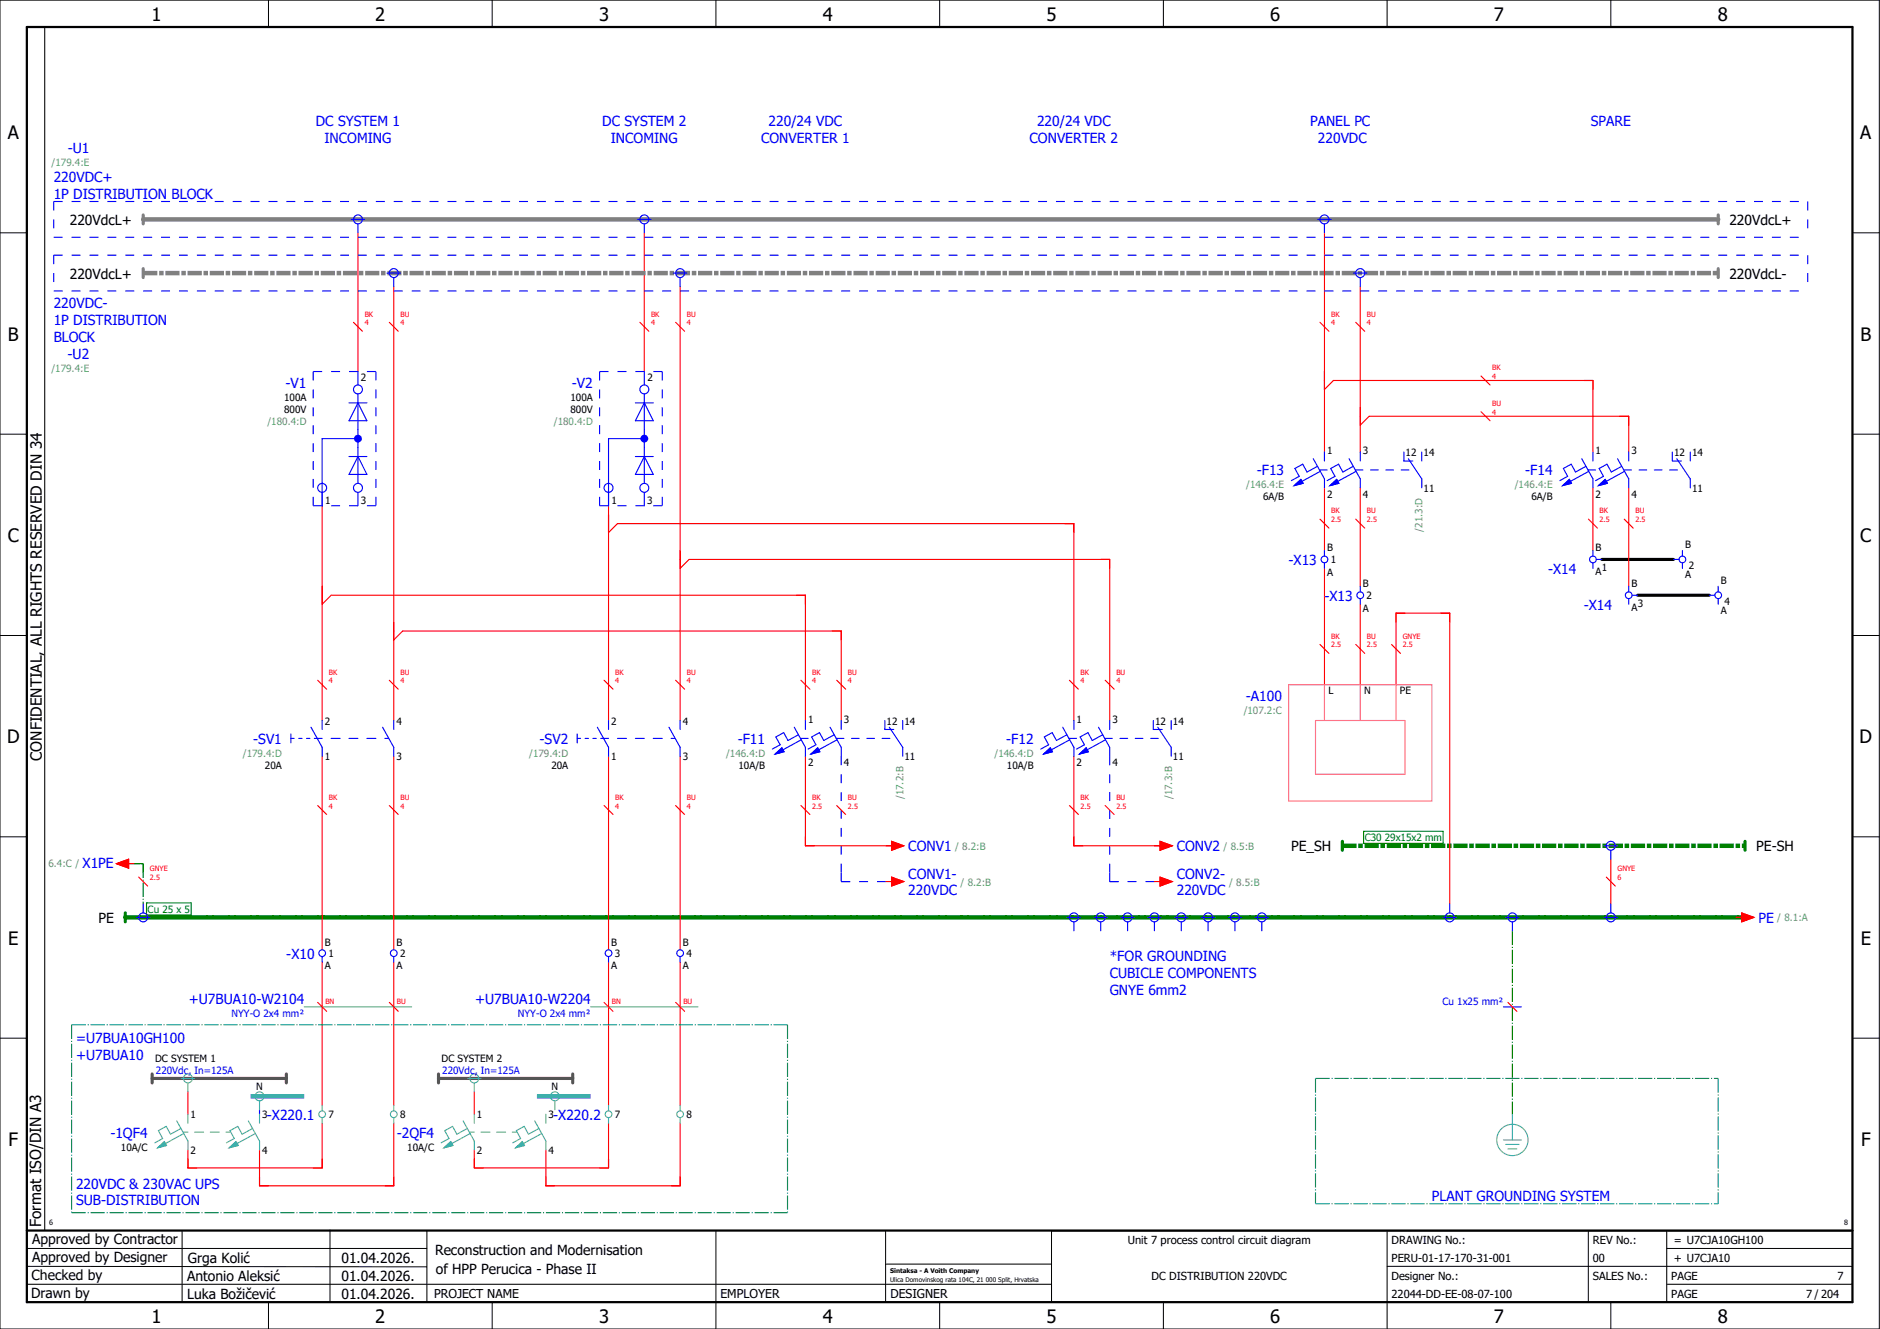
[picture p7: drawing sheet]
<svg xmlns="http://www.w3.org/2000/svg" width="420mm" height="297mm" viewBox="0 0 420 297" stroke-linecap="round" stroke-linejoin="round" font-family="sans-serif">
<g fill="none" stroke="#000" stroke-width=".22">
<path d="M0 0h420v297h-420zM10 6v269M60 0v6M110 0v6M160 0v6M210 0v6M260 0v6M310 0v6M360 0v6M0 52h6M414 52h6M0 97h6"/>
<path d="M414 97h6M0 142h6M414 142h6M414 176.3v87.4M0 187h6M414 187h6M0 232h6M414 232h6M6 279h89.4M40.7 275v16M73.7 274.9v16M95.4 275.1v16"/>
<path d="M160 275v22M197.9 275.1v16M310 275v22M355 275v16M372.5 279h41.5M372.5 275v16M414 275h-179v16M6 283l89.4 .1M6 287h229M60 291v6M110 291v6M197.9 282.5h37.1"/>
<path d="M210 291v6M260 291v6M310 283h104M360 291v6M372.5 287h41.5"/>
</g>
<path d="M6 6h408v285h-408zM6 275h408" fill="none" stroke="#000" stroke-width=".5"/>
<path d="M28 205h362" fill="none" stroke="#008000" stroke-width="1" stroke-dasharray="3.2 .4 1 .4"/>
<path d="M80 96v4M80 98h-8v15M144 96v4" fill="none" stroke="#00f" stroke-width=".25"/>
<g fill="none" stroke="#f00" stroke-width=".25">
<path d="M80 52v31M144 52v31M296 52v49M88 64v97M152 64v97M304 64v37M298 85h58v16M306 93h58v8M72 113v48M136 113v48M138 117h102v44M296 109v14"/>
<path d="M304 109v22M356 109v14M364 109v22M74 133h106v28M154 125h94v36M296 127v26M304 135v18M90 141h98v20M312 153v-16h12v65M72 169v43.3M88 169v43.3M136 169v43.3"/>
<path d="M152 169v43.3M180 169v20h20M240 169v20h20M360 192v10M72 215v32M88 215v32M136 215v32M152 215v32M42 244v5M72 251v10h-30v-4M88 251v14h-30v-8M106 244v5"/>
<path d="M136 251v10h-30v-4M152 251v14h-30v-8"/>
</g>
<path d="M32 49h352" fill="none" stroke="#808080" stroke-width="1"/>
<path d="M32 61h352" fill="none" stroke="#808080" stroke-width="1" stroke-dasharray="3.2 .4 1 .4" stroke-linecap="butt"/>
<path d="M188 169v28M248 169v28M188 197h12M248 197h12M58 248v1" fill="none" stroke="#00f" stroke-width=".25" stroke-dasharray="2 2" stroke-linecap="butt"/>
<path d="M300 189h90" fill="none" stroke="#008000" stroke-width="1" stroke-dasharray="3.2 .4 1 .4" stroke-linecap="butt"/>
<path d="M28 193h4M32 193v9M338 208v41" fill="none" stroke="#008000" stroke-width=".25" stroke-dasharray="3.2 .4 .3 .4" stroke-linecap="butt"/>
<path d="M358 125h16M366 133h16" fill="none" stroke="#000" stroke-width=".7"/>
<path d="M34 241h30M98 241h30" fill="none" stroke="#7f3f3f" stroke-width=".7"/>
<path d="M28 204v2" fill="none" stroke="#008000" stroke-width=".7"/>
<path d="M32.7 201.8h10v2.7h-10z" fill="none" stroke="#008000" stroke-width=".25"/>
<circle cx="80" cy="98" r=".87" fill="#00f"/>
<g fill="none" stroke="#00f" stroke-width=".25">
<path d="M78 90h4M80 90l2 4h-4zM80 83v3M80 88v8M144 98h-8v15M72 110v3M78 102h4M80 100v8M80 110v3M80 102l2 4h-4z"/>
<circle cx="80" cy="87" r="1"/>
<circle cx="72" cy="109" r="1"/>
<circle cx="80" cy="109" r="1"/>
</g>
<path d="M70 83h14M70 83v30M84 83v30M70 113h14" fill="none" stroke="#00f" stroke-width=".25" stroke-dasharray="2 2" stroke-linecap="butt"/>
<circle cx="144" cy="98" r=".87" fill="#00f"/>
<g fill="none" stroke="#00f" stroke-width=".25">
<path d="M78.5 49h3M80 50v2M142.5 49h3M144 50v2M294.5 49h3M296 50v2M86.5 61h3M88 62v2M150.5 61h3M152 62v2M302.5 61h3M304 62v2"/>
<path d="M142 90h4M144 90l2 4h-4zM144 83v3M144 88v8M136 110v3M142 102h4M144 100v8M144 110v3M144 102l2 4h-4zM289.2 108.5l1.5-1.4 .5 .9zM293.5 102.5l2.5 4.5v2M294.4 104.2l-2.3 1.3-1-1.8-1.7 1 1 1.8-1.8 .9"/>
<path d="M294.9 105h1.7M295.1 105.3l-4.1 2.3M296 101v2M297.2 108.5l1.5-1.4 .5 .9zM301.5 102.5l2.5 4.5v2M302.4 104.2l-2.3 1.3-1-1.8-1.7 1 1 1.8-1.8 .9M302.9 105h1.7M303.1 105.3l-4.1 2.3M304 101v2M306.3 105h1.7M309.7 105h1.7M313.2 105h1.7"/>
<path d="M313.7 101v2h2M314.8 102.5l3 4.5v2M317.8 101v2M349.2 108.5l1.5-1.4 .5 .9zM353.5 102.5l2.5 4.5v2M354.4 104.2l-2.3 1.3-1-1.8-1.7 1 1 1.8-1.8 .9M354.9 105h1.7M355.1 105.3l-4.1 2.3M356 101v2M357.2 108.5l1.5-1.4 .5 .9zM361.5 102.5l2.5 4.5v2M362.4 104.2l-2.3 1.3-1-1.8-1.7 1 1 1.8-1.8 .9"/>
<path d="M362.9 105h1.7M363.1 105.3l-4.1 2.3M364 101v2M366.3 105h1.7M369.7 105h1.7M373.2 105h1.7M373.8 101v2h2M374.7 102.5l3.1 4.5v2M377.8 101v2M296 123v1.3M296 125.8v1.2M304 131v1.3"/>
<path d="M304 133.8v1.2M356 123v1.3M356 125.8v1.2M356.8 125h1.2M364 131v1.3M364 133.8v1.2M364.8 133h1.2M374 125h1.2M376 123v1.3M376 125.8v1.2M382 133h1.3M384 131v1.3"/>
<path d="M384 133.8v1.2M65 165h.8M65 164v2M66.8 165h.7M68.5 165h.7M69.5 162.5l2.5 4.5v2M70.3 165h1.7M72 161v2M74 165h2M78 165h2M82 165h2M85.5 162.5l2.5 4.5v2"/>
<path d="M86 165h.9M88 161v2M129 165h.7M129 164v2M130.8 165h.7M132.5 165h.8M133.5 162.5l2.5 4.5v2M134.2 165h1.8M136 161v2M138 165h2M142 165h2M146 165h2"/>
<path d="M149.5 162.5l2.5 4.5v2M150 165h.9M152 161v2M173.2 168.5l1.5-1.4 .5 .9zM177.5 162.5l2.5 4.5v2M178.4 164.2l-2.3 1.3-1-1.8-1.7 1 1 1.8-1.8 .9M178.9 165h1.7M179.1 165.3l-4.1 2.3M180 161v2M181.2 168.5l1.5-1.4 .5 .9zM185.5 162.5l2.5 4.5v2M186.4 164.2l-2.3 1.3-1-1.8-1.7 1 1 1.8-1.8 .9"/>
<path d="M186.9 165h1.7M187.1 165.3l-4.1 2.3M188 161v2M190.3 165h1.7M193.7 165h1.7M197.2 165h1.7M197.7 161v2h2M198.8 162.5l3 4.5v2M201.8 161v2M233.2 168.5l1.5-1.4 .5 .9zM237.5 162.5l2.5 4.5v2M238.4 164.2l-2.3 1.3-1-1.8-1.7 1 1 1.8-1.8 .9"/>
<path d="M238.9 165h1.7M239.1 165.3l-4.1 2.3M240 161v2M241.2 168.5l1.5-1.4 .5 .9zM245.5 162.5l2.5 4.5v2M246.4 164.2l-2.3 1.3-1-1.8-1.7 1 1 1.8-1.8 .9M246.9 165h1.7M247.1 165.3l-4.1 2.3M248 161v2M250.3 165h1.7M253.7 165h1.7M257.2 165h1.7"/>
<path d="M257.8 161v2h1.9M258.8 162.5l3 4.5v2M261.8 161v2M358.5 189h3M360 190v2M30.5 205h3M32 202v2M72 213.8v1.2M88 213.8v1.2M136 213.8v1.2M152 213.8v1.2M238.5 205h3"/>
<path d="M240 206v2M244.5 205h3M246 206v2M250.5 205h3M252 206v2M256.5 205h3M258 206v2M262.5 205h3M264 206v2M268.5 205h3M270 206v2M274.5 205h3"/>
<path d="M276 206v2M280.5 205h3M282 206v2M322.5 205h3M324 202v2M336.5 205h3M338 206v2M358.5 205h3M360 202v2M336 225h4"/>
<circle cx="80" cy="49" r="1"/>
<circle cx="144" cy="49" r="1"/>
<circle cx="296" cy="49" r="1"/>
<circle cx="88" cy="61" r="1"/>
<circle cx="152" cy="61" r="1"/>
<circle cx="304" cy="61" r="1"/>
<circle cx="144" cy="87" r="1"/>
<circle cx="136" cy="109" r="1"/>
<circle cx="144" cy="109" r="1"/>
<circle cx="296" cy="125" r=".75"/>
<circle cx="304" cy="133" r=".75"/>
<circle cx="356" cy="125" r=".75"/>
<circle cx="364" cy="133" r=".75"/>
<circle cx="376" cy="125" r=".75"/>
<circle cx="384" cy="133" r=".75"/>
<circle cx="360" cy="189" r="1"/>
<circle cx="32" cy="205" r="1"/>
<circle cx="72" cy="213" r=".75"/>
<circle cx="88" cy="213" r=".75"/>
<circle cx="136" cy="213" r=".75"/>
<circle cx="152" cy="213" r=".75"/>
<circle cx="240" cy="205" r="1"/>
<circle cx="246" cy="205" r="1"/>
<circle cx="252" cy="205" r="1"/>
<circle cx="258" cy="205" r="1"/>
<circle cx="264" cy="205" r="1"/>
<circle cx="270" cy="205" r="1"/>
<circle cx="276" cy="205" r="1"/>
<circle cx="282" cy="205" r="1"/>
<circle cx="324" cy="205" r="1"/>
<circle cx="338" cy="205" r="1"/>
<circle cx="360" cy="205" r="1"/>
</g>
<g fill="none" stroke="#00f" stroke-width=".25" stroke-dasharray="2 2" stroke-linecap="butt">
<path d="M12 53h392M12 45h392M12 45v8M12 57h392M12 57v8M404 45v8M404 57v8M12 65h392M134 83h14M134 83v30M148 83v30M134 113h14"/>
<path d="M188 195v2M188 197h2M248 195v2M248 197h2"/>
</g>
<path d="M32 48v2M384 48v2M32 60v2M384 60v2" fill="none" stroke="#808080" stroke-width=".7"/>
<g fill="none" stroke="#f00" stroke-width=".25">
<path d="M79 72l2 2M87 72l2 2M143 72l2 2M151 72l2 2M295 72l2 2M303 72l2 2M296 83v4l2-2M304 91v4l2-2M331 84l2 2M331 92l2 2M354 85h2v2M362 93h2v2"/>
<path d="M136 115v4l2-2M238 117h2v2M295 116l2 2M303 116l2 2M355 116l2 2M363 116l2 2M72 131v4l2-2M88 139v4l2-2M152 123v4l2-2M178 133h2v2M246 125h2v2M314 137h-2v2"/>
<path d="M322 137h2v2M71 152l2 2M87 152l2 2M135 152l2 2M151 152l2 2M179 152l2 2M186 141h2v2M187 152l2 2M239 152l2 2M247 152l2 2M295 144l2 2M303 144l2 2"/>
<path d="M311 144l2 2M26 193l2.8-1v2zM28.8 193h1.2M31 196l2 2M71 180l2 2M87 180l2 2M135 180l2 2M151 180l2 2M179 180l2 2M180 187v2h2M187 180l2 2M198 189h1.2"/>
<path d="M198 197h1.2M199.2 188l2.8 1-2.8 1zM199.2 196l2.8 1-2.8 1zM239 180l2 2M240 187v2h2M247 180l2 2M258 189h1.3M258 197h1.3M259.3 188l2.7 1-2.7 1zM259.3 196l2.7 1-2.7 1zM359 196l2 2M388 205h1.3"/>
<path d="M389.3 204l2.7 1-2.7 1zM71 224l2 2M87 224l2 2M135 224l2 2M151 224l2 2M337 224l2 2M42 259v2h2M72 259v2h-2M106 259v2h2M136 259v2h-2M58 263v2h2M88 263v2h-2"/>
<path d="M122 263v2h2M152 263v2h-2"/>
</g>
<path d="M300 188v2M390 188v2" fill="none" stroke="#008000" stroke-width=".7"/>
<path d="M304.7 185.8h17.8v2.7h-17.8z" fill="none" stroke="#008000" stroke-width=".25"/>
<path d="M34 240v2M64 240v2M98 240v2M128 240v2" fill="none" stroke="#7f3f3f" stroke-width=".7"/>
<path d="M288 153h32v26h-32zM296 153v8M304 153v8M312 153v8M294 161h20v12h-20z" fill="none" stroke="#f0f" stroke-width=".25"/>
<path d="M56 245h12M120 245h12" fill="none" stroke="#00bfff" stroke-width="1" stroke-linecap="butt"/>
<g fill="none" stroke="#52a5a5" stroke-width=".25">
<path d="M68 225h24M132 225h24M35.2 256.5l1.5-1.4 .5 .9zM39.5 250.5l2.5 4.5v2M40.4 252.2l-2.3 1.3-1-1.8-1.7 1 1 1.8-1.8 .9M40.5 241h3M41 253h1M41.1 253.3l-4.1 2.3M42 242v2M42 249v2M43.5 253h2M47 253h2"/>
<path d="M50.5 253h1M51.2 256.5l1.5-1.4 .5 .9zM55.5 250.5l2.5 4.5v2M56.4 252.2l-2.3 1.3-1-1.8-1.7 1 1 1.8-1.8 .9M56.5 245h3M57.1 253.3l-4.1 2.3M58 246v2M58 249v2M72 247v1.3M72 249.8v1.2M88 247v1.3M88 249.8v1.2"/>
<path d="M99.2 256.5l1.5-1.4 .5 .9zM103.5 250.5l2.5 4.5v2M104.4 252.2l-2.3 1.3-1-1.8-1.7 1 1 1.8-1.8 .9M104.5 241h3M105 253h1M105.1 253.3l-4.1 2.3M106 242v2M106 249v2M107.5 253h2M111 253h2M114.5 253h1M115.2 256.5l1.5-1.4 .5 .9z"/>
<path d="M119.5 250.5l2.5 4.5v2M120.4 252.2l-2.3 1.3-1-1.8-1.7 1 1 1.8-1.8 .9M121.1 253.3l-4.1 2.3M122 249v2M122.5 245h3M124 246v2M136 247v1.3M136 249.8v1.2M152 247v1.3M152 249.8v1.2M336 254.8h4M336.5 255.8h3"/>
<path d="M337 256.8h2M338 249v5.8"/>
<circle cx="42" cy="241" r="1"/>
<circle cx="58" cy="245" r="1"/>
<circle cx="72" cy="249" r=".75"/>
<circle cx="88" cy="249" r=".75"/>
<circle cx="106" cy="241" r="1"/>
<circle cx="124" cy="245" r="1"/>
<circle cx="136" cy="249" r=".75"/>
<circle cx="152" cy="249" r=".75"/>
<circle cx="338" cy="254.8" r="3.5"/>
</g>
<path d="M30 193h2M32 193v2" fill="none" stroke="#008000" stroke-width=".25" stroke-dasharray="3.2 .4 .3 .4" stroke-linecap="butt"/>
<path d="M16 229h160M16 229v42M176 229v42M294 241h90M294 241v28M384 241v28M16 271h160M294 269h90" fill="none" stroke="#007f7f" stroke-width=".25" stroke-dasharray="3.2 .4 .3 .4" stroke-linecap="butt"/>
<g fill="#00f" stroke="#00f" stroke-width=".22">
<path d="M181.2 168.5l1.5-1.4 .5 .9z"/>
<path d="M173.2 168.5l1.5-1.4 .5 .9z"/>
<path d="M241.2 168.5l1.5-1.4 .5 .9z"/>
<path d="M233.2 168.5l1.5-1.4 .5 .9z"/>
<path d="M297.2 108.5l1.5-1.4 .5 .9z"/>
<path d="M289.2 108.5l1.5-1.4 .5 .9z"/>
<path d="M357.2 108.5l1.5-1.4 .5 .9z"/>
<path d="M349.2 108.5l1.5-1.4 .5 .9z"/>
</g>
<g fill="#52a5a5" stroke="#52a5a5" stroke-width=".22">
<path d="M51.2 256.5l1.5-1.4 .5 .9z"/>
<path d="M35.2 256.5l1.5-1.4 .5 .9z"/>
<path d="M115.2 256.5l1.5-1.4 .5 .9z"/>
<path d="M99.2 256.5l1.5-1.4 .5 .9z"/>
</g>
<g fill="#f00" stroke="#f00" stroke-width=".22">
<path d="M389.3 204l2.7 1-2.7 1z"/>
<path d="M199.2 188l2.8 1-2.8 1z"/>
<path d="M199.2 196l2.8 1-2.8 1z"/>
<path d="M259.3 188l2.7 1-2.7 1z"/>
<path d="M259.3 196l2.7 1-2.7 1z"/>
<path d="M26 193l2.8-1v2z"/>
</g>
<g font-size="4.1">
<text x="33.9" y="4.7">1</text>
<text x="83.9" y="4.7">2</text>
<text x="133.9" y="4.7">3</text>
<text x="183.9" y="4.7">4</text>
<text x="233.9" y="4.7">5</text>
<text x="283.9" y="4.7">6</text>
<text x="333.9" y="4.7">7</text>
<text x="383.9" y="4.7">8</text>
<text x="1.8" y="31.2">A</text>
<text x="415.8" y="31.2">A</text>
<text x="1.8" y="76.2">B</text>
<text x="415.8" y="76.2">B</text>
<text x="1.8" y="121.2">C</text>
<text x="415.8" y="121.2">C</text>
<text x="1.6" y="166.2">D</text>
<text x="415.6" y="166.2">D</text>
<text x="1.8" y="211.2">E</text>
<text x="415.8" y="211.2">E</text>
<text x="1.9" y="256.2">F</text>
<text x="415.9" y="256.2">F</text>
<text x="33.9" y="295.7">1</text>
<text x="83.9" y="295.7">2</text>
<text x="133.9" y="295.7">3</text>
<text x="183.9" y="295.7">4</text>
<text x="233.9" y="295.7">5</text>
<text x="283.9" y="295.7">6</text>
<text x="333.9" y="295.7">7</text>
<text x="383.9" y="295.7">8</text>
</g>
<g font-size="3.4">
<text x="9.4" y="170" transform="rotate(-90 9.4 170)">CONFIDENTIAL, ALL RIGHTS RESERVED DIN 34</text>
<text x="9.2" y="274.3" transform="rotate(-90 9.2 274.3)">Format ISO/DIN A3</text>
</g>
<g font-size="3.1" fill="#00f">
<text x="70.6" y="28.1">DC SYSTEM 1</text>
<text x="134.6" y="28.1">DC SYSTEM 2</text>
<text x="171.8" y="28.1">220/24 VDC</text>
<text x="231.8" y="28.1">220/24 VDC</text>
<text x="292.8" y="28.1">PANEL PC</text>
<text x="355.5" y="28.1">SPARE</text>
<text x="15.1" y="34.1">-U1</text>
<text x="72.5" y="31.9">INCOMING</text>
<text x="136.5" y="31.9">INCOMING</text>
<text x="170.1" y="31.9">CONVERTER 1</text>
<text x="230.1" y="31.9">CONVERTER 2</text>
<text x="294.5" y="31.9">220VDC</text>
<text x="12" y="40.6">220VDC+</text>
<text x="12" y="44.4">1P DISTRIBUTION BLOCK</text>
<text x="12" y="68.9">220VDC-</text>
<text x="12" y="72.6">1P DISTRIBUTION</text>
<text x="12" y="76.4">BLOCK</text>
<text x="15.1" y="80.3">-U2</text>
<text x="63.8" y="86.6">-V1</text>
<text x="127.8" y="86.6">-V2</text>
<text x="280.9" y="106.3">-F13</text>
<text x="340.9" y="106.3">-F14</text>
<text x="288" y="126.3">-X13</text>
<text x="346" y="128.3">-X14</text>
<text x="296" y="134.3">-X13</text>
<text x="354" y="136.3">-X14</text>
<text x="278.4" y="156.6">-A100</text>
<text x="56.6" y="166.3">-SV1</text>
<text x="120.6" y="166.3">-SV2</text>
<text x="164.9" y="166.3">-F11</text>
<text x="224.9" y="166.3">-F12</text>
<text x="203" y="190.3">CONV1</text>
<text x="263" y="190.3">CONV2</text>
<text x="18.5" y="194">X1PE</text>
<text x="203" y="196.4">CONV1-</text>
<text x="263" y="196.4">CONV2-</text>
<text x="203" y="200.1">220VDC</text>
<text x="263" y="200.1">220VDC</text>
<text x="393" y="206.3">PE</text>
<text x="64" y="214.3">-X10</text>
<text x="248" y="214.9">*FOR GROUNDING</text>
<text x="248" y="218.6">CUBICLE COMPONENTS</text>
<text x="42.2" y="224.4">+U7BUA10-W2104</text>
<text x="106.2" y="224.4">+U7BUA10-W2204</text>
<text x="248" y="222.4">GNYE 6mm2</text>
<text x="17" y="233.1">=U7BUA10GH100</text>
<text x="17" y="236.9">+U7BUA10</text>
<text x="59.6" y="250.3">-X220.1</text>
<text x="123.6" y="250.3">-X220.2</text>
<text x="24.7" y="254.3">-1QF4</text>
<text x="88.7" y="254.3">-2QF4</text>
<text x="17" y="265.6">220VDC &amp; 230VAC UPS</text>
<text x="17" y="269.4">SUB-DISTRIBUTION</text>
<text x="320" y="268.4">PLANT GROUNDING SYSTEM</text>
</g>
<g font-size="3.1">
<text x="15.6" y="50.3">220VdcL+</text>
<text x="386.5" y="50.3">220VdcL+</text>
<text x="15.6" y="62.3">220VdcL+</text>
<text x="386.5" y="62.3">220VdcL-</text>
<text x="288.5" y="190.3">PE_SH</text>
<text x="392.5" y="190.3">PE-SH</text>
<text x="22" y="206.3">PE</text>
<text x="7.2" y="278.1">Approved by Contractor</text>
<text x="97.2" y="280.5">Reconstruction and Modernisation</text>
<text x="7.1" y="286.1">Checked by</text>
<text x="7.2" y="282.1">Approved by Designer</text>
<text x="41.8" y="286.2">Antonio Aleksić</text>
<text x="42" y="282.3">Grga Kolić</text>
<text x="76.3" y="282.3">01.04.2026.</text>
<text x="76.3" y="286.3">01.04.2026.</text>
<text x="97.4" y="284.8">of HPP Perucica - Phase II</text>
<text x="6.9" y="290">Drawn by</text>
<text x="41.8" y="290.3">Luka Božičević</text>
<text x="76.3" y="290.3">01.04.2026.</text>
</g>
<g font-size="2.7">
<text x="97" y="290.1">PROJECT NAME</text>
<text x="161" y="290.1">EMPLOYER</text>
<text x="199" y="290.1">DESIGNER</text>
</g>
<g font-size="2.5">
<text x="252" y="278">Unit 7 process control circuit diagram</text>
<text x="311" y="278">DRAWING No.:</text>
<text x="356" y="278">REV No.:</text>
<text x="374.1" y="278">= U7CJA10GH100</text>
<text x="257.4" y="286">DC DISTRIBUTION 220VDC</text>
<text x="311" y="286">Designer No.:</text>
<text x="311" y="282">PERU-01-17-170-31-001</text>
<text x="356" y="286">SALES No.:</text>
<text x="356" y="282">00</text>
<text x="373.5" y="286">PAGE</text>
<text x="374.1" y="282.1">+ U7CJA10</text>
<text x="410.6" y="286">7</text>
<text x="311" y="290">22044-DD-EE-08-07-100</text>
<text x="373.5" y="290">PAGE</text>
<text x="403.6" y="290">7 / 204</text>
</g>
<g font-size="2.2" fill="#7ca552">
<text x="11.5" y="37">/179.4:E</text>
<text x="11.5" y="83.2">/179.4:E</text>
<text x="59.8" y="94.9">/180.4:D</text>
<text x="123.8" y="94.9">/180.4:D</text>
<text x="278.5" y="109.2">/146.4:E</text>
<text x="338.5" y="109.2">/146.4:E</text>
<text x="317.9" y="118.8" transform="rotate(-90 317.9 118.8)">/21.3:D</text>
<text x="278" y="159.5">/107.2:C</text>
<text x="54.3" y="169.2">/179.4:D</text>
<text x="118.3" y="169.2">/179.4:D</text>
<text x="162.3" y="169.2">/146.4:D</text>
<text x="222.3" y="169.2">/146.4:D</text>
<text x="201.9" y="178.6" transform="rotate(-90 201.9 178.6)">/17.2:B</text>
<text x="261.9" y="178.6" transform="rotate(-90 261.9 178.6)">/17.3:B</text>
<text x="213.5" y="189.9">/ 8.2:B</text>
<text x="273.5" y="189.9">/ 8.5:B</text>
<text x="10.8" y="193.7">6.4:C /</text>
<text x="214.7" y="197.9">/ 8.2:B</text>
<text x="274.7" y="197.9">/ 8.5:B</text>
<text x="397.2" y="205.9">/ 8.1:A</text>
</g>
<g font-size="2.2">
<text x="63.5" y="89.5">100A</text>
<text x="80.7" y="85.1">2</text>
<text x="127.5" y="89.5">100A</text>
<text x="144.7" y="85.1">2</text>
<text x="63.5" y="92.2">800V</text>
<text x="127.5" y="92.2">800V</text>
<text x="296.6" y="101.6">1</text>
<text x="304.6" y="101.6">3</text>
<text x="314.2" y="102">12</text>
<text x="318.2" y="102">14</text>
<text x="356.6" y="101.6">1</text>
<text x="364.6" y="101.6">3</text>
<text x="374.1" y="102">12</text>
<text x="378.1" y="102">14</text>
<text x="72.6" y="112.6">1</text>
<text x="80.6" y="112.6">3</text>
<text x="136.6" y="112.6">1</text>
<text x="144.6" y="112.6">3</text>
<text x="282.3" y="111.9">6A/B</text>
<text x="296.6" y="111.3">2</text>
<text x="304.6" y="111.3">4</text>
<text x="318.2" y="109.9">11</text>
<text x="342.3" y="111.9">6A/B</text>
<text x="356.6" y="111.3">2</text>
<text x="364.6" y="111.3">4</text>
<text x="378.1" y="109.9">11</text>
<text x="296.6" y="123.2">B</text>
<text x="297.4" y="125.9">1</text>
<text x="356.6" y="123.2">B</text>
<text x="376.6" y="122.6">B</text>
<text x="296.6" y="128.7">A</text>
<text x="304.6" y="131.2">B</text>
<text x="356.6" y="128.6">A</text>
<text x="358" y="127.7">1</text>
<text x="364.6" y="131.2">B</text>
<text x="376.6" y="129.3">A</text>
<text x="377.4" y="127.3">2</text>
<text x="384.6" y="130.6">B</text>
<text x="304.6" y="136.7">A</text>
<text x="305.4" y="133.9">2</text>
<text x="364.6" y="136.6">A</text>
<text x="366" y="135.7">3</text>
<text x="384.6" y="137.3">A</text>
<text x="385.4" y="135.3">4</text>
<text x="296.9" y="155.2">L</text>
<text x="304.9" y="155.2">N</text>
<text x="312.9" y="155.2">PE</text>
<text x="72.6" y="162">2</text>
<text x="88.6" y="162">4</text>
<text x="136.6" y="162">2</text>
<text x="152.6" y="162">4</text>
<text x="180.6" y="161.6">1</text>
<text x="188.6" y="161.6">3</text>
<text x="198.1" y="162">12</text>
<text x="202.2" y="162">14</text>
<text x="240.6" y="161.6">1</text>
<text x="248.6" y="161.6">3</text>
<text x="258.2" y="162">12</text>
<text x="262.1" y="162">14</text>
<text x="59.2" y="171.9">20A</text>
<text x="72.6" y="169.9">1</text>
<text x="88.6" y="169.9">3</text>
<text x="123.2" y="171.9">20A</text>
<text x="136.6" y="169.9">1</text>
<text x="152.6" y="169.9">3</text>
<text x="165" y="171.9">10A/B</text>
<text x="180.6" y="171.3">2</text>
<text x="188.6" y="171.3">4</text>
<text x="202.2" y="169.9">11</text>
<text x="225" y="171.9">10A/B</text>
<text x="240.6" y="171.3">2</text>
<text x="248.6" y="171.3">4</text>
<text x="262.1" y="169.9">11</text>
<text x="72.6" y="211.4">B</text>
<text x="73.4" y="213.9">1</text>
<text x="88.6" y="211.4">B</text>
<text x="89.4" y="213.9">2</text>
<text x="136.6" y="211.4">B</text>
<text x="137.4" y="213.9">3</text>
<text x="152.6" y="211.4">B</text>
<text x="153.4" y="213.9">4</text>
<text x="72.6" y="216.7">A</text>
<text x="88.6" y="216.7">A</text>
<text x="136.6" y="216.7">A</text>
<text x="152.6" y="216.7">A</text>
<text x="34.7" y="237.3">DC SYSTEM 1</text>
<text x="98.7" y="237.3">DC SYSTEM 2</text>
<text x="57.3" y="243.6">N</text>
<text x="123.3" y="243.6">N</text>
<text x="42.6" y="250">1</text>
<text x="58.6" y="250">3</text>
<text x="73.4" y="249.9">7</text>
<text x="89.4" y="249.9">8</text>
<text x="106.6" y="250">1</text>
<text x="122.6" y="250">3</text>
<text x="137.4" y="249.9">7</text>
<text x="153.4" y="249.9">8</text>
<text x="27" y="257.2">10A/C</text>
<text x="42.6" y="257.9">2</text>
<text x="58.6" y="257.9">4</text>
<text x="91" y="257.2">10A/C</text>
<text x="106.6" y="257.9">2</text>
<text x="122.6" y="257.9">4</text>
</g>
<g font-size="2.2" fill="#008000">
<text x="305" y="188">C30 29x15x2 mm</text>
<text x="33" y="204">Cu 25 x 5</text>
</g>
<g font-size="2.2" fill="#00f">
<text x="51.7" y="227.3">NYY-O 2x4 mm²</text>
<text x="115.7" y="227.3">NYY-O 2x4 mm²</text>
<text x="322.4" y="224.6">Cu 1x25 mm²</text>
<text x="34.8" y="240">220Vdc, In=125A</text>
<text x="98.8" y="240">220Vdc, In=125A</text>
</g>
<g font-size="1.6" fill="#f00">
<text x="81.5" y="70.8">BK</text>
<text x="89.5" y="70.8">BU</text>
<text x="145.5" y="70.8">BK</text>
<text x="153.5" y="70.8">BU</text>
<text x="297.5" y="70.8">BK</text>
<text x="305.5" y="70.8">BU</text>
<text x="81.5" y="72.7">4</text>
<text x="89.5" y="72.7">4</text>
<text x="145.5" y="72.7">4</text>
<text x="153.5" y="72.7">4</text>
<text x="297.5" y="72.7">4</text>
<text x="305.5" y="72.7">4</text>
<text x="333.5" y="82.8">BK</text>
<text x="333.5" y="84.7">4</text>
<text x="333.5" y="92.7">4</text>
<text x="333.5" y="90.8">BU</text>
<text x="297.5" y="116.7">2.5</text>
<text x="297.5" y="114.8">BK</text>
<text x="305.5" y="116.7">2.5</text>
<text x="305.5" y="114.8">BU</text>
<text x="357.5" y="116.7">2.5</text>
<text x="357.5" y="114.8">BK</text>
<text x="365.5" y="116.7">2.5</text>
<text x="365.5" y="114.8">BU</text>
<text x="297.5" y="142.8">BK</text>
<text x="305.5" y="142.8">BU</text>
<text x="313.5" y="142.8">GNYE</text>
<text x="297.5" y="144.7">2.5</text>
<text x="305.5" y="144.7">2.5</text>
<text x="313.5" y="144.7">2.5</text>
<text x="73.5" y="152.7">4</text>
<text x="73.5" y="150.8">BK</text>
<text x="89.5" y="152.7">4</text>
<text x="89.5" y="150.8">BU</text>
<text x="137.5" y="152.7">4</text>
<text x="137.5" y="150.8">BK</text>
<text x="153.5" y="152.7">4</text>
<text x="153.5" y="150.8">BU</text>
<text x="181.5" y="152.7">4</text>
<text x="181.5" y="150.8">BK</text>
<text x="189.5" y="152.7">4</text>
<text x="189.5" y="150.8">BU</text>
<text x="241.5" y="152.7">4</text>
<text x="241.5" y="150.8">BK</text>
<text x="249.5" y="152.7">4</text>
<text x="249.5" y="150.8">BU</text>
<text x="73.5" y="178.8">BK</text>
<text x="89.5" y="178.8">BU</text>
<text x="137.5" y="178.8">BK</text>
<text x="153.5" y="178.8">BU</text>
<text x="181.5" y="178.8">BK</text>
<text x="189.5" y="178.8">BU</text>
<text x="241.5" y="178.8">BK</text>
<text x="249.5" y="178.8">BU</text>
<text x="73.5" y="180.7">4</text>
<text x="89.5" y="180.7">4</text>
<text x="137.5" y="180.7">4</text>
<text x="153.5" y="180.7">4</text>
<text x="181.5" y="180.7">2.5</text>
<text x="189.5" y="180.7">2.5</text>
<text x="241.5" y="180.7">2.5</text>
<text x="249.5" y="180.7">2.5</text>
<text x="33.5" y="196.7">2.5</text>
<text x="33.5" y="194.8">GNYE</text>
<text x="361.5" y="196.7">6</text>
<text x="361.5" y="194.8">GNYE</text>
<text x="72.7" y="224.5">BN</text>
<text x="88.7" y="224.5">BU</text>
<text x="136.7" y="224.5">BN</text>
<text x="152.7" y="224.5">BU</text>
</g>
<g font-size="1.6">
<text x="11" y="273.7">6</text>
<text x="412.1" y="273.7">8</text>
</g>
<g font-size="1.4">
<text x="198.9" y="284.4">Sintaksa - A Voith Company</text>
<text x="198.9" y="286.4">Ulica Domovinskog rata 104C, 21 000 Split, Hrvatska</text>
</g>
</svg>
